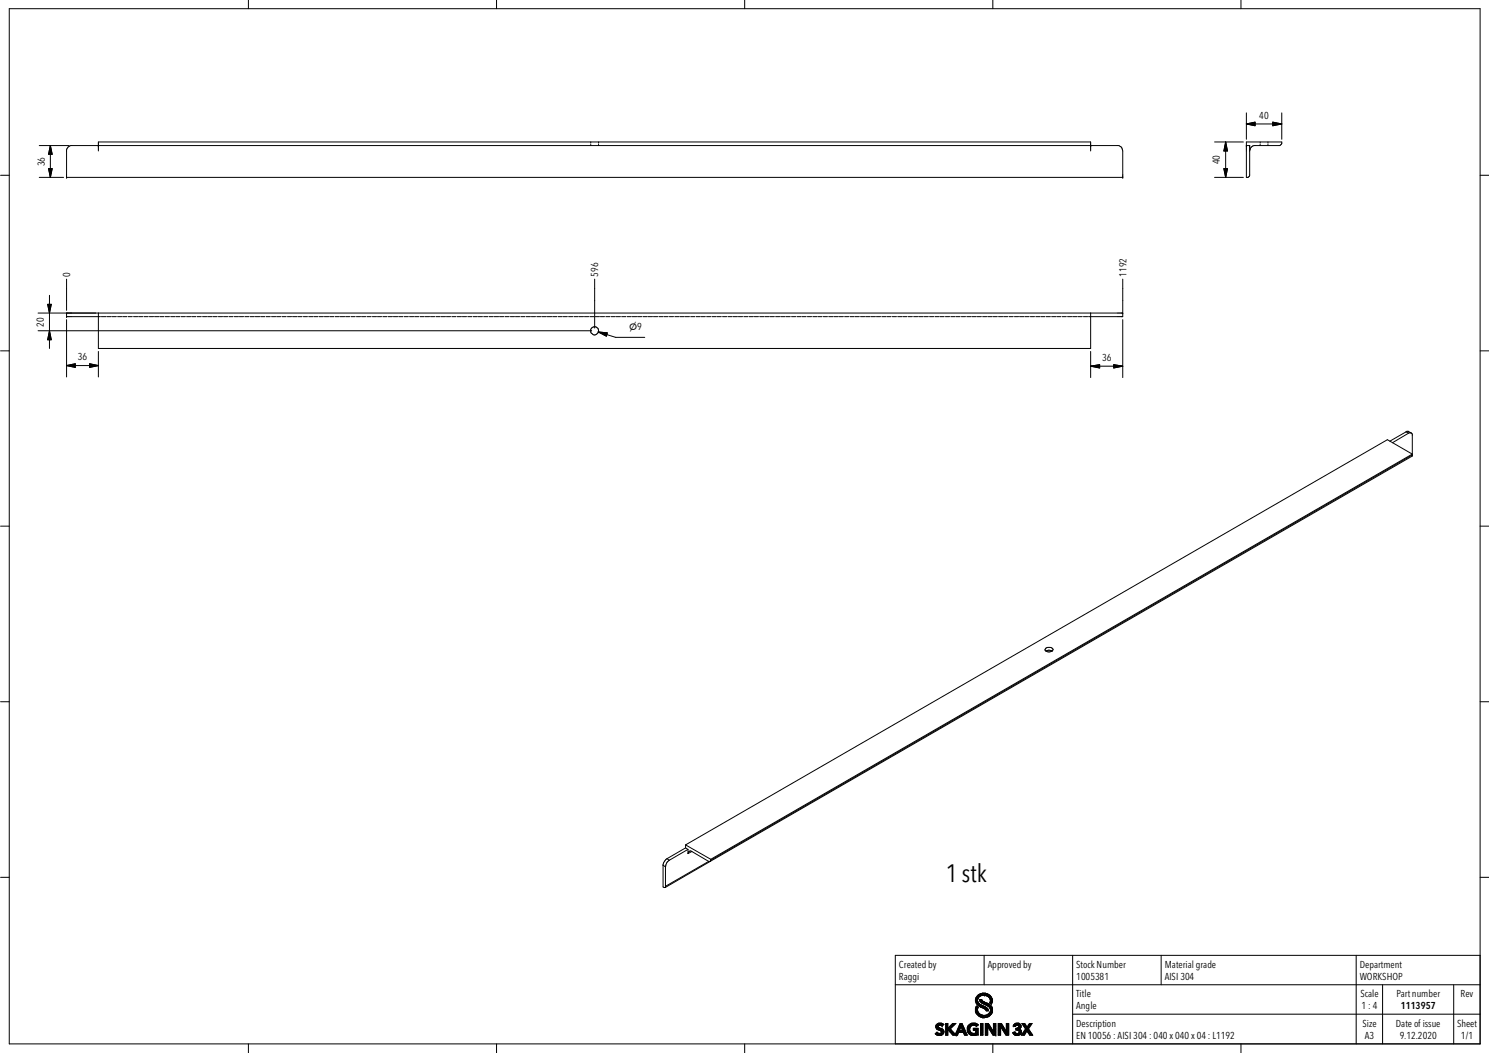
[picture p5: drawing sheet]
<svg xmlns="http://www.w3.org/2000/svg" width="420mm" height="297mm" viewBox="0 0 420 297" stroke-linecap="round" stroke-linejoin="round" font-family="sans-serif">
<g fill="none" stroke="#000" stroke-width=".28">
<path d="M70.1 0v2.5M140.1 0v2.5M210.1 0v2.5M280.2 0v2.5M350.2 0v2.5M2.6 2.5h415v292h-415zM351.7 35l2.4-.5v1zM351.7 31.8v7.5M351.7 35h10M359.1 34.5l2.6 .5-2.6 .5zM361.7 31.8v7.5M.2 49.4h2.4"/>
<path d="M11.1 41.1h8.4M11.1 50h6.8M13.7 47.6h1l-.5 2.4zM14.2 41.1l.5 2.4h-1zM14.2 41.1v8.9M18.8 50h.1M18.8 50v-7.8a1.59 1.59 0 0 1 1.2-1.1h295.6a1.5 1.5 0 0 1 1.2 1.5v7.4M18.8 50h298M27.8 41.1h.1M27.8 42.6v-2.6h280v2.6M166.7 40v.4M166.7 40.7v.4"/>
<path d="M168.9 40v.4M168.9 40.7v.4M307.8 41.1h.1M316.8 50h.1M342.7 40h8.1M342.7 50h8.1M345.3 47.6h1.1l-.5 2.4zM345.9 40l.5 2.6h-1.1zM345.9 40v10M351.7 41.1h.1M351.7 41.1h.9M352.6 41.1h.1"/>
<path d="M352.6 41.1v8.4l-.3 .5h-.6v-10h10a.88 .88 0 0 1-.6 1.1h-7.2a1.59 1.59 0 0 0-1.3 1.5M355.6 40v.4M355.6 40.7v.4M357.8 40v.4M357.8 40.7v.4M417.6 49.4h2.6M18.8 78.7v8.8M167.8 78.7v13.8M316.8 78.7v10.6h-9.6M.2 99h2.4M10.7 88.3h306.1M10.7 93.3h156.3"/>
<path d="M13.5 85.9h1l-.5 2.4zM14 93.3l.5 2.5h-1zM14 83.3v15M18.8 88.3h.1M18.8 89.3h.1M18.8 88.3v1M18.8 90.2v16.1M18.8 89.3h9.6M27.8 88.3v10h280v-10M27.8 99.1v7.2M28.6 89.3h1.3M30.1 89.3h1.3"/>
<path d="M31.7 89.3h1.1M33.2 89.3h1.2M34.6 89.3h1.2M36.1 89.3h1.2M37.7 89.3h1.2M39.1 89.3h1.2M40.6 89.3h1.2M42.2 89.3h1.1M43.6 89.3h1.3M45.1 89.3h1.2M46.6 89.3h1.2M48.2 89.3h1.1"/>
<path d="M49.6 89.3h1.2M51.1 89.3h1.2M52.7 89.3h1.1M54.1 89.3h1.2M55.6 89.3h1.2M57.1 89.3h1.2M58.6 89.3h1.2M60.1 89.3h1.2M61.6 89.3h1.2M63.1 89.3h1.2M64.6 89.3h1.2M66.1 89.3h1.2"/>
<path d="M67.6 89.3h1.1M69.1 89.3h1.2M70.6 89.3h1.2M72 89.3h1.3M73.6 89.3h1.1M75.1 89.3h1.2M76.6 89.3h1.2M78.1 89.3h1.1M79.6 89.3h1.2M81.1 89.3h1.2M82.5 89.3h1.3M84.1 89.3h1.1"/>
<path d="M85.6 89.3h1.2M87.1 89.3h1.2M88.5 89.3h1.2M90.1 89.3h1.2M91.5 89.3h1.3M93 89.3h1.2M94.6 89.3h1.1M96 89.3h1.3M97.5 89.3h1.2M99 89.3h1.2M100.6 89.3h1.2M102 89.3h1.2"/>
<path d="M103.5 89.3h1.2M105.1 89.3h1.1M106.5 89.3h1.2M108 89.3h1.2M109.5 89.3h1.2M111 89.3h1.3M112.5 89.3h1.2M114 89.3h1.2M115.6 89.3h1.1M117 89.3h1.2M118.5 89.3h1.2M120 89.3h1.2"/>
<path d="M121.5 89.3h1.2M123 89.3h1.2M124.4 89.3h1.3M126 89.3h1.2M127.5 89.3h1.2M129 89.3h1.2M130.5 89.3h1.1M132 89.3h1.2M133.5 89.3h1.2M134.9 89.3h1.2M136.5 89.3h1.2M138 89.3h1.2"/>
<path d="M139.4 89.3h1.3M141 89.3h1.1M142.5 89.3h1.2M144 89.3h1.2M145.4 89.3h1.2M147 89.3h1.2M148.5 89.3h1.2M149.9 89.3h1.2M151.5 89.3h1.1M152.9 89.3h1.3M154.4 89.3h1.3M155.9 89.3h1.2"/>
<path d="M157.5 89.3h1.2M158.9 89.3h1.2M160.4 89.3h1.2M162 89.3h1.1M163.4 89.3h1.3M164.9 89.3h1.2M166.4 89.3h1.2M168 89.3h1.2M168.8 93.6l2.6 .3-.3 .9zM168.8 93.6l4.9 1.6h8.2M169.4 89.3h1.2M170.9 89.3h1.2"/>
<path d="M172.5 89.3h1.1M173.9 89.3h1.2M175.4 89.3h1.2M176.9 89.3h1.2M178.4 89.3h1.3M179.9 89.3h1.2M181.4 89.3h1.2M182.9 89.3h1.2M184.4 89.3h1.2M185.9 89.3h1.2M187.4 89.3h1.1M188.9 89.3h1.2"/>
<path d="M190.4 89.3h1.2M191.8 89.3h1.3M193.4 89.3h1.2M194.9 89.3h1.2M196.4 89.3h1.2M197.9 89.3h1.1M199.4 89.3h1.2M200.9 89.3h1.2M202.3 89.3h1.2M203.9 89.3h1.2M205.4 89.3h1.2M206.8 89.3h1.3"/>
<path d="M208.4 89.3h1.1M209.9 89.3h1.2M211.4 89.3h1.2M212.8 89.3h1.2M214.4 89.3h1.1M215.8 89.3h1.3M217.3 89.3h1.2M218.9 89.3h1.1M220.3 89.3h1.3M221.8 89.3h1.2M223.3 89.3h1.2M224.9 89.3h1.1"/>
<path d="M226.3 89.3h1.2M227.8 89.3h1.2M229.4 89.3h1.1M230.8 89.3h1.2M232.3 89.3h1.2M233.8 89.3h1.2M235.3 89.3h1.2M236.8 89.3h1.2M238.3 89.3h1.2M239.8 89.3h1.2M241.3 89.3h1.2M242.8 89.3h1.2"/>
<path d="M244.3 89.3h1.2M245.8 89.3h1.2M247.3 89.3h1.2M248.8 89.3h1.2M250.3 89.3h1.1M251.8 89.3h1.2M253.3 89.3h1.2M254.8 89.3h1.1M256.3 89.3h1.2M257.8 89.3h1.2M259.2 89.3h1.3M260.8 89.3h1.1"/>
<path d="M262.3 89.3h1.2M263.8 89.3h1.2M265.2 89.3h1.2M266.8 89.3h1.2M268.3 89.3h1.2M269.7 89.3h1.2M271.3 89.3h1.1M272.8 89.3h1.2M274.2 89.3h1.3M275.7 89.3h1.2M277.3 89.3h1.2M278.7 89.3h1.3"/>
<path d="M280.2 89.3h1.2M281.8 89.3h1.1M283.2 89.3h1.2M284.7 89.3h1.2M286.2 89.3h1.2M287.7 89.3h1.3M289.2 89.3h1.2M290.7 89.3h1.2M292.3 89.3h1.1M293.7 89.3h1.2M295.2 89.3h1.2M296.7 89.3h1.2"/>
<path d="M298.2 89.3h1.2M299.7 89.3h1.2M301.2 89.3h1.2M302.7 89.3h1.2M304.2 89.3h1.2M305.7 89.3h1.2M307.8 99.1v7.4M316.8 90.2v16.3M417.6 99h2.6M18.8 103.1l2.4-.5v1zM18.8 103.1h9M25.3 102.6l2.5 .5-2.5 .5z"/>
<path d="M307.8 103.3l2.5-.4v.9zM307.8 103.3h9M314.3 102.9l2.5 .4-2.5 .5zM396.7 121.8l.7-.1 .9 .5M396.7 121.8l.8 .4M396.7 121.8l-4.5 2.7M397.5 122.2h.8M397.5 122.2l-4.6 2.7M398.3 122.2l.2 .2-.1 6.3-198 114.3M398.5 128.4l-197.9 114.3M.2 148.4h2.4M417.6 148.4h2.6"/>
<path d="M.2 198h2.4M295.1 182.9l.5-.3a1.35 1.35 0 0 1 1.5 .4 1.16 1.16 0 0 1-.8 1 1.16 1.16 0 0 1-1.2-.4l-.2-.2zM295.1 183.6a1.68 1.68 0 0 1 1.8 0M417.6 198h2.6M193.5 238.3l198-114.3 7 4.1-197.9 114.3M193.5 239.2l-5.3 3M193.5 238.3v.9M193.5 239.2l.6 .4M193.5 238.3l7.1 4.1M194.1 239.6l-5.2 3.1M194.1 239.6v1.2M.2 247.5h2.4"/>
<path d="M187.1 244.1l.7 .4M187.8 244.5l-.1 5.9M188.2 242.2l-.4 .4-.7 1.2v6.4l.6 .2M188.2 242.2l.7 .5M188.9 242.7l-.8 .7-.3 1.1M195.2 240.2l-1.1 .6M195.2 240.2l4.8 2.8M195.2 240.2a.67 .67 0 0 0-.7-.1 .67 .67 0 0 0-.4 .7M200 243l-12.2 7M200 243h.4M200.4 243l-12.7 7.4M200.6 242.7l-.2 .3"/>
<path d="M200.6 242.4v.3M417.6 247.5h2.6M252.6 277.8h165M277.7 269.5v8.3M302.7 269.5v25M327.6 269.5v8.3M382.7 269.5v25M390.1 277.8v16.7M410.2 277.8v16.7M417.6 269.5h-165v25M70.1 294.5v2.5M140.1 294.5v2.5"/>
<path d="M210.1 294.5v2.5M264.1 289.8l.2 .5M264.1 289.4v.4M264.1 291.8l.4 .2M264.3 290.3l.4 .2M264.4 291.2h.1M264.4 291.2l-.5 .5M264.4 291.2l.2 .1M264.4 291.2l-.5 .4 .2 .2M264.5 291.3l-.4 .4M264.5 288.8l-.3 .3M264.5 292l.2 .1"/>
<path d="M264.6 291.3l-.5 .5M264.6 291.3l.2 .2M264.7 291.4l-.5 .5M264.7 290.5l.5 .2M264.7 289.6l-.5 .6M264.7 292.1h.6M264.7 289.6l.1 .2M264.7 289.5v.1M264.8 291.5l-.5 .4M264.8 289.8l-.5 .5M264.8 288.6l-.7 .8M264.8 288.6h.8"/>
<path d="M264.8 291.5h.6M264.8 289.8l.1 .1M264.9 289.9l-.4 .5M264.9 289.9l.4 .2M265 291.5l-.5 .5M265.1 289.9l-.5 .5M265.1 289.2l-1 .9M265.1 288.6l-1 1M265.2 291.5l-.6 .5M265.2 290l-.5 .5M265.2 288.6l-1.1 1.2M265.2 289.1l.4 .1"/>
<path d="M265.2 289.1l-.1 .1M265.2 290.7h.1M265.3 290.1l-.5 .5M265.3 290.1l.7 .2M265.3 290.7l.3 .2M265.4 288.6l-1.3 1.3M265.5 290.1l-.5 .5M265.6 290.9v.5l-.9 .7M265.6 290.2l-.5 .5M265.6 288.6l-.5 .6M265.6 289.2l.2 .3M265.6 288.6l.7 .4"/>
<path d="M265.8 290.2l-.6 .5M265.8 288.6l-.6 .5M265.8 289.5h.1M265.8 290.2l-.5 .5M265.9 288.7l-.5 .5M265.9 291.8l-.6 .3M266 290.3l-.5 .5M266 288.8l-.4 .4M266 290.3l.3 .4M266.1 290.4l-.5 .5M266.1 288.9l-.4 .4M266.2 290.5l-.5 .5"/>
<path d="M266.3 290.7h.1M266.3 290.7v.8l-.5 .4M266.3 290.7l-1.4 1.4M266.3 290.7l-.7 .6M266.3 289l-.5 .4M266.3 289l-.5 .5M266.3 291.3l-.7 .8M266.3 291.1l-1 1M266.3 290.9l-1.2 1.2M266.9 288.7h.1M266.9 288.7h.6M266.9 288.7v3.3"/>
<path d="M267 288.7l-.1 .2M267.2 288.7l-.3 .4M267.5 290.5v1.5h-.6M267.5 288.7v1.4l1.3-1.4h.9l-1.6 1.5 1.5 1.6M267.5 291.8l-.3 .2M267.5 291.6l-.5 .4M267.5 291.4l-.6 .6M267.5 291.3l-.6 .6M267.5 291.1l-.6 .6M267.5 290.8l-.6 .7M267.5 290.7l-.6 .6M267.5 290.5l-.6 .7"/>
<path d="M267.5 289.9l-.6 .7M267.5 289.7l-.6 .7M267.5 289.6l-.6 .6M267.5 289.4l-.6 .7M267.5 289.1l-.6 .8M267.5 289l-.6 .6M267.5 288.8l-.6 .7M267.5 288.7l-.6 .6M267.5 290.5l1.4 1.5M268.2 290.3l-.4 .4M268.3 290.4l-.4 .5M268.4 290.5l-.4 .5"/>
<path d="M268.5 290.6l-.5 .5M268.6 290.7l-.5 .5M268.6 290.8l-.4 .5M268.7 290.9l-.4 .4M268.8 291l-.4 .4M268.9 292h1.3M268.9 291.1l-.4 .5M268.9 288.7l-2 2M269 291.2l-.4 .5M269.1 291.4l-.4 .4M269.1 291.3l-.5 .5M269.1 288.7l-2.2 2.3"/>
<path d="M269.3 291.5l-.5 .4M269.3 288.7l-1.8 1.8M269.4 291.6l-.5 .4M269.5 291.7l-.4 .3M269.5 288.7l-1.9 1.9M269.6 291.8l-.3 .2M269.7 288.7l-2 2M269.8 292h.1M270.3 291.7l-.3 .3M270.4 291.4l-.6 .6M270.8 290.7l-1.3 1.3M270.8 290.7h.8"/>
<path d="M270.8 290.5l-1.1 1.2M270.9 288.7h.1M270.9 288.7h.5l1.6 3.3h-.8l-.3-.7h-1.4l-.3 .7M270.9 290.2l-1.2 1.2M270.9 288.7l-1.3 3.1M271 290.7l-1.3 1.3M271.1 289.9l-1.2 1.2M271.2 290.7l-.6 .6M271.2 289.6l-1.1 1.1M271.2 288.7l-.4 .4M271.2 289.6l-.4 1.1M271.2 289.6l.4 1.1"/>
<path d="M271.3 290.7l-.5 .6M271.3 288.7l-.7 .7M271.5 290.7l-.6 .6M271.5 288.9l-1.2 1.2M271.5 288.7l-1 1M271.6 289l-1.4 1.4M271.7 289.1l-.5 .5M271.7 289.2l-.4 .5M271.8 289.4l-.5 .4M271.9 289.6l-.5 .6M271.9 289.5l-.6 .5M271.9 289.7l-.5 .5"/>
<path d="M272 290l-.5 .5M272 289.9l-.5 .5M272.1 290.2l-.5 .5M272.2 290.4l-.9 .9M272.2 290.2l-1 1.1M272.3 290.5l-.8 .8M272.4 290.8l-.5 .5M272.4 290.7l-.7 .6M272.4 291.1l-.5 .5M272.4 290.9l-.5 .5M272.5 291.2l-.5 .5M272.6 291.3l-.5 .5"/>
<path d="M272.7 291.6l-.4 .4M272.7 291.4l-.6 .5M272.8 291.7l-.4 .3M272.9 291.9l-.1 .1M272.9 291.8l-.3 .2M273 290.9l.2 .4M273 289.8v1.1M273.2 291.3l.1 .2M273.3 291.5l.4 .3M273.6 290.5l-.6 .6M273.6 290.7l-.5 .5M273.6 290.2l-.6 .7"/>
<path d="M273.7 290.9l-.5 .5M273.7 290.7l-.5 .6M273.7 290.1l-.7 .6M273.7 291.8l.3 .2M273.8 291l-.5 .5M273.8 289.7l-.8 1M273.8 288.9l-.7 .6M273.8 291l.3 .3M273.8 289.7l-.2 .5 .2 .8M273.9 291.2l-.5 .4M274 292h.1M274 291.3l-.5 .4"/>
<path d="M274.1 291.3l-.5 .5M274.1 291.3l.2 .1M274.1 288.7l-1.1 1.1M274.2 291.4l-.5 .4M274.3 291.4l-.4 .5M274.3 288.6l-1.3 1.5M274.3 291.4l.2 .1M274.5 291.5l-.5 .5M274.5 289.2l-.7 .5M274.5 289.2l.9 .2M274.6 288.6l-1.6 1.6M274.6 291.5l-.5 .5"/>
<path d="M274.7 290.1l-.1 .1M274.7 288.6l-1.7 1.8M274.8 291.5l-.6 .6M274.9 288.6l-.7 .7M275 291.5l-.6 .6M275 290.1l-.4 .2M275.1 288.6l-.6 .6M275.2 290.1l-.6 .5M275.2 291.4l-.6 .7M275.2 288.6l-.5 .6M275.2 288.6l-1.2 .1-.8 .6-.2 .5M275.2 281.9l.1 .7"/>
<path d="M275.2 284.4v1l.3 .5M275.2 291.4l-.7 .1M275.2 288.6l.3 .1M275.3 290.1l-.6 .6M275.3 282.6l.8 1.1M275.3 281.8l-.1 .1M275.3 290.7l-.1 .7M275.3 290.7h-.7v-.6h1.4v1.7M275.5 290.1l-.6 .6M275.5 288.7l-.6 .5M275.5 285.9l.7 .7M275.5 288.7l.4 .3"/>
<path d="M275.6 283.8l.5 .3-.3 .5M275.6 283.8l-.2 .3M275.6 283.8l-.4 .6M275.7 290.1l-.6 .6M275.7 288.8l-.5 .5M275.7 288.9l-.4 .5M275.7 283.9l-.5 .5M275.8 290.1l-.5 .6M275.8 285.1l-.5 .5M275.8 284.9l-.5 .6M275.8 284.7l-.6 .6M275.8 284.6l-.6 .6"/>
<path d="M275.8 284l-.6 .6M275.8 282.3l-.4 .5M275.8 282.1l-.5 .5M275.8 284.6l.2 .9M275.9 289l-.5 .4M275.9 285.4l-.4 .4M275.9 285.2l-.5 .5M275.9 284.1l-.7 .7M275.9 282.6l-.4 .4M275.9 282.4l-.5 .6M275.9 281.9l-.7 .6M275.9 282.4v.2"/>
<path d="M275.9 282.6l.2 .2M275.9 289l.1 .1M276 291.8h.1M276 289.1h.1M276 291.8l-.1 .1M276 291.6l-.3 .4M276 291.4l-.6 .7M276 291.3l-.8 .8M276 291.1l-1 1M276 290.9l-1.3 1.2M276 290.7l-.7 .6M276 290.5l-.7 .7"/>
<path d="M276 290.3l-.7 .7M276 290.2l-.7 .5M276 289.1l-.5 .4M276 285.5l-.5 .4M276 284.1l-.8 .9M276 282.7l-.4 .4M276 285.5l.2 .2M276 291.8l-.9 .3-1-.1M276 289.1l-.4 .5-.2-.2M276.1 285.6l-.4 .5M276.1 282.8l-.4 .5M276.1 281.5l-.3 .5 .1 .4"/>
<path d="M276.1 281.5l-.9 .9M276.1 282.8l.2 .2M276.1 283.7l.7 .4M276.2 285.7l-.5 .5M276.2 283l-.5 .4M276.2 286.6l.2 .2M276.2 285.7l.3 .4M276.3 285.8l-.6 .5M276.3 283l-.5 .5M276.3 283l.1 .2M276.3 285.9l-.4 .4M276.3 283.1l-.4 .4"/>
<path d="M276.4 286l-.4 .4M276.4 283.2l-.4 .4M276.4 280.4l-1 1M276.4 286.8l.3 .1M276.4 283.2l.3 .2M276.5 286.1l-.4 .4M276.5 283.3l-.4 .4M276.5 286.1l.9 .3M276.5 282.4l1 .8M276.6 281.9l-.2 .2M276.7 288.7h.1M276.7 288.7h.7v3.3h-.7"/>
<path d="M276.7 286.2l-.5 .4M276.7 283.4l-.4 .4M276.7 286.9l.4 .1M276.7 283.4l.8 .4M276.7 288.7v3.3M276.8 286.3l-.5 .4M276.8 283.5l-.5 .4M276.8 281.9l-.4 .4M276.8 280.2l-1.5 1.6M276.8 284.1l1 .5M276.8 288.7l-.1 .2M276.8 283.5l-.4 .5"/>
<path d="M276.9 286.3l-.5 .5M276.9 281.9l-.4 .5M276.9 280.8a2.04 2.04 0 0 1 2.2 .6M276.9 280.8l-.8 .7M277 286.3l-.5 .6M277 283.5l-.4 .6M277 282l-.4 .5M277 280.2l-1.8 1.7M277 282l-.6-.1 .1 .5M277 282l.2 .3M277.1 288.7l-.4 .4M277.1 282.2l-.4 .4"/>
<path d="M277.1 287h.3M277.2 286.3l-.5 .6M277.2 283.6l-.5 .5M277.2 282.3l-.4 .4M277.2 282.3l.2 .1M277.3 288.7l-.6 .5M277.3 283.6l-.5 .5M277.3 282.4l-.5 .4M277.3 280.2l-2.1 2M277.4 287h.1M277.4 291.6l-.6 .4M277.4 291.9l-.1 .1"/>
<path d="M277.4 291.8l-.3 .2M277.4 291.3l-.7 .7M277.4 291.2l-.7 .6M277.4 291l-.7 .7M277.4 290.8l-.7 .7M277.4 290.7l-.7 .6M277.4 290.4l-.7 .7M277.4 290.2l-.7 .7M277.4 290.1l-.7 .6M277.4 289.9l-.7 .7M277.4 289.7l-.7 .7M277.4 289.5l-.7 .7"/>
<path d="M277.4 289.3l-.7 .7M277.4 289.1l-.7 .7M277.4 289l-.7 .6M277.4 288.8l-.7 .6M277.4 286.4l-.6 .5M277.4 282.4l-.5 .5M277.4 287h.5M277.4 282.4l.1 .1M277.4 286.4h.1M277.4 283.7l-.5 .5M277.4 280.2l-.9 .9M277.4 286.4h.6"/>
<path d="M277.5 286.4l-.6 .5M277.5 283.8l-.4 .4M277.5 282.5l-.5 .5M277.5 283.2l.3 .1M277.5 282.5l.3 .1M277.5 283.8l.3 .1M277.6 282.5l-.4 .5M277.6 280.2l-.7 .6M277.7 286.4l-.6 .6M277.7 283.8l-.5 .5M277.8 283.9l-.4 .4M277.8 282.6l-.5 .5"/>
<path d="M277.8 280.2l-.6 .6M277.8 283.3l.7 .3M277.8 282.6l.2 .2M277.8 283.9l.1 .1M277.8 284.6h.1M277.9 280.8h.1M277.9 286.4l-.6 .6M277.9 282.7l-.5 .4M277.9 280.2h.1M277.9 284l-.5 .4M277.9 280.2a2.2 2.2 0 0 0-2.6 1.6M277.9 287h.3"/>
<path d="M277.9 284l.6 .3M277.9 284.6l.3 .3M277.9 280.2l1.1 .4M278 292h.7v-2.4l1.5 2.4M278 286.4l-.6 .6M278 284.1l-.4 .4M278 282.8l-.5 .4M278 280.2l-.6 .6M278 282.8l.5 .2M278.1 284.1l-.4 .5M278.1 282.8l-.4 .5M278.1 280.2l-.5 .6"/>
<path d="M278.2 288.7l-.2 .1M278.2 284.9l.1 .2M278.3 286.3l-.7 .8M278.3 284.1l-.5 .5M278.3 282.9l-.5 .4M278.3 280.2l-.5 .6M278.4 288.7l-.4 .4M278.4 284.2l-.5 .4M278.4 283l-.5 .4M278.5 284.3l-.5 .4M278.5 280.2l-.6 .6M278.5 283.6l.4 .3"/>
<path d="M278.5 284.3l.4 .6M278.5 288.7l-.5 .5M278.5 284.4l-.4 .4M278.5 283l-.5 .5M278.5 280.3l-.4 .5M278.5 283l.5 .2a1.71 1.71 0 0 1 1.1 1.4M278.6 286.2l-.8 .9M278.6 284.5l-.4 .4M278.6 283l-.4 .5M278.7 291.8l-.2 .2M278.7 291.7l-.3 .3M278.7 291.5l-.5 .5"/>
<path d="M278.7 291.3l-.7 .7M278.7 291.2l-.7 .6M278.7 290.9l-.7 .7M278.7 290.7l-.7 .7M278.7 290.6l-.7 .7M278.7 290.4l-.7 .7M278.7 290.2l-.7 .7M278.7 290l-.7 .7M278.7 289.8l-.7 .7M278.7 284.6l-.4 .5M278.7 280.4l-.4 .4M278.8 288.7l-.8 .7"/>
<path d="M278.8 284.7l-.4 .5M278.8 283l-.5 .5M278.8 280.4l-.4 .5M278.9 288.7h.1M278.9 288.7h-.9v3.3M278.9 288.7l-.9 .9M278.9 285.1l-.2 .1M278.9 284.9l-.4 .3M278.9 283.1l-.4 .5M278.9 283.9l.4 .4M278.9 284.9v.3l-.6-.1M278.9 288.7l1.4 2.3"/>
<path d="M279 288.9l-1 .8M279 280.5l-.5 .4M279 289l-1 .9M279 283.2l-.5 .5M279 280.6l-.4 .4M279 280.6l.3 .2M279.1 289.1l-1.1 1.1M279.1 283.3l-.4 .4M279.1 281.4l.2 .3M279.2 289.1l-1.2 1.2M279.2 283.4l-.4 .4M279.2 280.7l-.5 .4"/>
<path d="M279.3 289.4l-.4 .5M279.3 289.3l-.5 .4M279.3 283.5l-.4 .4M279.3 280.8l-.4 .4M279.3 281.7l.2 .7M279.3 284.3l.2 .3M279.3 280.8l.2 .1M279.4 289.6l-.4 .4M279.4 280.8l-.4 .5M279.5 289.6l-.5 .5M279.5 284.6a1.5 1.5 0 0 1-1.5 1.8M279.5 283.5l-.5 .5"/>
<path d="M279.5 282.4l-.1 .3M279.5 280.9l-.5 .4M279.5 280.9l.2 .4M279.6 289.7l-.6 .5M279.6 283.6l-.6 .5M279.6 281l-.5 .4M279.6 289.9l-.5 .4M279.6 283.7l-.4 .4M279.6 281.1l-.4 .4M279.7 290l-.5 .4M279.7 283.8l-.4 .5M279.7 281.3l-.4 .4"/>
<path d="M279.7 281.3a1.62 1.62 0 0 1 0 2M279.8 290.2l-.4 .5M279.8 290.1l-.5 .5M279.8 285.9l-.7 .8M279.8 284l-.5 .4M279.8 283.2l-.1 .1M279.8 281.4l-.4 .5M279.8 281.3l-.5 .5M279.8 285.9l-.6 .7-1 .4M279.9 290.3l-.4 .4M279.9 284.1l-.4 .5M279.9 284.1l-.5 .4"/>
<path d="M279.9 281.6l-.5 .5M280 290.4l-.4 .5M280 285.6l-1.3 1.3M280 284.3l-.5 .5M280 282.9l-.4 .3M280 281.9l-.5 .5M280 281.8l-.5 .5M280.1 290.7l-.5 .5M280.1 290.6l-.5 .4M280.1 284.6v1l-.3 .3M280.1 285.3l-1.6 1.6M280.1 285.1l-1.9 1.9"/>
<path d="M280.1 284.9l-2.2 2.1M280.1 284.7l-.7 .8M280.1 284.6l-.6 .6M280.1 284.4l-.6 .6M280.1 282.6l-.5 .5M280.1 282.4l-.7 .6M280.1 282.2l-.8 .8M280.1 282l-.9 .9 .5 .4M280.2 294.5v2.5M280.2 290.7l-.5 .6M280.2 292h.8M280.2 290.9l-.4 .4"/>
<path d="M280.3 291l-.4 .5M280.4 288.7l-.1 .1M280.6 288.7l-.3 .3M280.8 288.7l-.5 .4M281 292h.1M281 288.7h-.7v2.3M281 291.8l-.2 .2M281 291.6l-.4 .4M281 291.4l-.6 .6M281 291.3l-.8 .7M281 291.1l-.8 .8M281 290.9l-.9 .9"/>
<path d="M281 290.7l-1 1M281 290.5l-1.1 1.1M281 290.3l-.7 .7M281 290.2l-.7 .6M281 290l-.7 .7M281 289.7l-.7 .7M281 289.6l-.7 .6M281 289.4l-.7 .7M281 289.2l-.7 .7M281 289.1l-.7 .5M281 288.9l-.7 .6M281 288.7l-.7 .6"/>
<path d="M281 288.7v3.3M281.9 288.7l-.2 .2M282.1 288.7l-.4 .4M282.3 288.7l-.6 .5M282.4 291.9l-.1 .1M282.4 291.8l-.3 .2M282.4 291.6l-.5 .4M282.4 291.4l-.7 .6M282.4 291.2l-.7 .6M282.4 291l-.7 .7M282.4 290.8l-.7 .7M282.4 290.7l-.7 .6"/>
<path d="M282.4 290.4l-.7 .7M282.4 290.2l-.7 .7M282.4 290.1l-.7 .6M282.4 289.9l-.7 .7M282.4 289.7l-.7 .7M282.4 288.7l-.7 .8M282.6 288.9l-.9 .9M282.6 288.8l-.9 .8M282.7 289l-1 1M282.8 289.1l-1.1 1.1M282.9 289.2l-.5 .4M282.9 289.3l-.5 .5"/>
<path d="M283 289.5l-.5 .4M283.1 289.6l-.4 .6M283.1 289.6l-.5 .4M283.2 289.8l-.4 .4M283.3 289.9l-.4 .5M283.4 290l-.5 .5M283.5 290.2l-.6 .4M283.5 290.2l-.5 .5M283.6 290.5l-.4 .4M283.6 290.4l-.5 .4M283.7 290.6l-.4 .5M283.8 290.7l-.4 .5"/>
<path d="M283.9 290.8l-.5 .5M284.1 288.7l-.1 .1M284.3 288.7l-.3 .4M284.5 288.7l-.5 .5M284.6 288.7v3.3h-.7l-1.5-2.4v2.4h-.7M284.6 288.7h-.6v2.3l-1.4-2.3h-.9v3.3M284.6 291.8l-.1 .2M284.6 291.7l-.3 .3M284.6 291.5l-.5 .5M284.6 291.3l-.6 .7M284.6 291.2l-.8 .7M284.6 290.9l-.8 .9"/>
<path d="M284.6 290.7l-.9 1.1M284.6 290.6l-1 1.1M284.6 290.4l-1.1 1.1M284.6 290.2l-1.1 1.2M284.6 290l-.6 .7M284.6 289.8l-.6 .7M284.6 289.6l-.6 .7M284.6 289.5l-.6 .7M284.6 289.3l-.6 .6M284.6 289.1l-.6 .6M284.6 288.9l-.6 .7M284.6 288.7l-.6 .7"/>
<path d="M285.8 291.3h.1M285.8 291.3l.2 .4M285.9 289.4h.1M286 291.7l.2 .1M286.1 291.2l-.2 .2M286.2 291.8l.2 .2M286.3 291.1l-.4 .4M286.4 291.2l-.4 .5M286.4 291.2l.1 .1M286.4 291.2l-.6 .1M286.4 292l.3 .1M286.5 291.3l-.4 .5"/>
<path d="M286.5 288.7l-.5 .5M286.5 291.3l.2 .2M286.6 291.4l-.4 .4M286.7 290.1h.1M286.7 291.5l-.5 .4M286.7 290.1v.5M286.7 290.6h.4M286.7 291.5h.1M286.8 288.6l-.8 .9M286.8 289.2l-.2 .4-.7-.2M286.8 291.5l-.4 .5M286.8 289.1h.2"/>
<path d="M286.8 291.5l.2 .1M286.9 290.1l-.2 .1M287 291.6l-.5 .4M287 288.6l-.8 .9M287 289.1l.3 .1M287.1 290l-.4 .4M287.1 290l-.4 .1M287.1 290.6l.1 .1M287.2 291.5l-.5 .6M287.2 288.6l-1 1M287.2 290.7h.1M287.3 289.2l.1 .1"/>
<path d="M287.3 288.6l-.9 1M287.3 290.7l.3 .5M287.4 291.4h.1M287.4 289.4l.1 .3-.4 .3M287.4 289.3v.1M287.5 288.6l-.5 .5M287.6 288.7l-.4 .4M287.6 291.2l-.6 .4M287.7 290.3l.4 .4M287.8 288.8l-.5 .4M287.9 290.4l-.5 .3M287.9 288.9l-.5 .4"/>
<path d="M287.9 291.8l-1.2 .3M287.9 290.4l-.4 .4M287.9 289l.2 .8-.8 .9M287.9 289l-.5 .4M287.9 289l-.5-.4h-.7l-.8 .8M288 290.6l-.4 .4M288 289.1l-.5 .5M288.1 291.6l-.3 .3M288.1 290.7l-.5 .5M288.1 289.7l-.9 1M288.1 289.5l-1 1.1M288.1 289.4l-1.2 1.2"/>
<path d="M288.1 289.2l-1.4 1.4M288.1 290.7h.1M288.2 291.3l-.8 .8M288.2 291.1l-1 1M288.2 290.9l-1.2 1.2M288.2 290.7l-1.4 1.4M288.2 290.7l-.2 1M288.6 288.7l-.2 .2M288.8 288.7l-.3 .3M289 288.7l-.4 .4M289.1 288.7h-.7l1 1.5-1.2 1.8h.8l.8-1.2M289.1 288.7l-.4 .4"/>
<path d="M289.1 288.7l.7 1M289.2 291.8l-.2 .2M289.2 288.8l-.5 .5M289.3 288.9l-.5 .5M289.4 289.1l-.5 .4M289.5 291.3l-.7 .7M289.5 289.2l-.5 .5M289.5 289.1l-.5 .5M289.5 289.4l-.4 .4M289.6 289.5l-.4 .4M289.7 290.9l-1.1 1.1M289.7 289.6l-.4 .5"/>
<path d="M289.8 289.7l-.5 .5M290.2 290.4l-.4 .4M290.2 290.2l-1.8 1.8M290.3 290.5l-.4 .4M290.4 290.6l-.4 .5M290.5 288.7h.1M290.5 288.7h.7l-1 1.5 1.2 1.8h-.8l-.8-1.2M290.5 290.7l-.5 .5M290.5 288.7l-.7 1M290.6 290.8l-.5 .5M290.6 289.6l-2.3 2.3M290.6 290.9l-.5 .5"/>
<path d="M290.6 288.7l-.5 .4M290.7 291.2l-.4 .4M290.7 291l-.5 .5M290.8 291.3l-.4 .5M290.8 288.7l-.9 .9M290.9 291.3l-.4 .5M290.9 289.1l-2.3 2.3M291 291.4l-.5 .5M291 288.7l-1.7 1.7M291.1 291.6l-.5 .4M291.2 291.7l-.4 .3M291.2 288.7l-2.2 2.2"/>
<path d="M291.2 291.8l-.2 .2M291.3 291.9l-.1 .1M302.7 286.1h114.9M350.2 294.5v2.5"/>
<circle cx="167.8" cy="93.3" r="1.12"/>
</g>
<g fill="#000">
<path d="M351.7 35l2.4-.5v1zM359.1 34.5l2.6 .5-2.6 .5zM13.7 47.6h1l-.5 2.4zM14.2 41.1l.5 2.4h-1zM345.3 47.6h1.1l-.5 2.4zM345.9 40l.5 2.6h-1.1zM13.5 85.9h1l-.5 2.4zM14 93.3l.5 2.5h-1zM168.8 93.6l2.6 .3-.3 .9zM18.8 103.1l2.4-.5v1zM25.3 102.6l2.5 .5-2.5 .5zM307.8 103.3l2.5-.4v.9z"/>
<path d="M314.3 102.9l2.5 .4-2.5 .5z"/>
</g>
<text font-size="7" x="266.9" y="248.9">1 stk</text>
<g font-size="2.8">
<text x="355.3" y="33.4">40</text>
<text x="12.7" y="46.9" transform="rotate(-90 12.7 46.9)">36</text>
<text x="344.2" y="46.4" transform="rotate(-90 344.2 46.4)">40</text>
<text x="19.8" y="78.1" transform="rotate(-90 19.8 78.1)">0</text>
<text x="168.8" y="78.1" transform="rotate(-90 168.8 78.1)">596</text>
<text x="317.8" y="78.1" transform="rotate(-90 317.8 78.1)">1192</text>
<text x="12.3" y="92.2" transform="rotate(-90 12.3 92.2)">20</text>
<text x="22" y="101.5">36</text>
<text x="311" y="101.8">36</text>
<text x="253.6" y="273">Created by</text>
<text x="278.7" y="273">Approved by</text>
<text x="303.7" y="273">Stock Number</text>
<text x="328.7" y="273">Material grade</text>
<text x="383.7" y="273">Department</text>
<text x="253.6" y="276.4">Raggi</text>
<text x="303.7" y="276.4">1005381</text>
<text x="303.7" y="281.3">Title</text>
<text x="328.7" y="276.4">AISI 304</text>
<text x="383.7" y="276.4">WORKSHOP</text>
<text x="383.9" y="281.3">Scale</text>
<text x="394" y="281.3">Part number</text>
<text x="412.1" y="281.3">Rev</text>
<text x="303.7" y="284.6">Angle</text>
<text x="384.2" y="284.6">1 : 4</text>
<text x="395.3" y="284.6">1113957</text>
<text x="303.7" y="289.6">Description</text>
<text x="303.7" y="293">EN 10056 : AISI 304 : 040 x 040 x 04 : L1192</text>
<text x="384.5" y="289.6">Size</text>
<text x="385.1" y="293">A3</text>
<text x="393.9" y="289.6">Date of issue</text>
<text x="395" y="293">9.12.2020</text>
<text x="411.1" y="289.6">Sheet</text>
<text x="412.2" y="293">1/1</text>
</g>
<text font-size="2.6" x="177.6" y="93.1">n9</text>
</svg>
